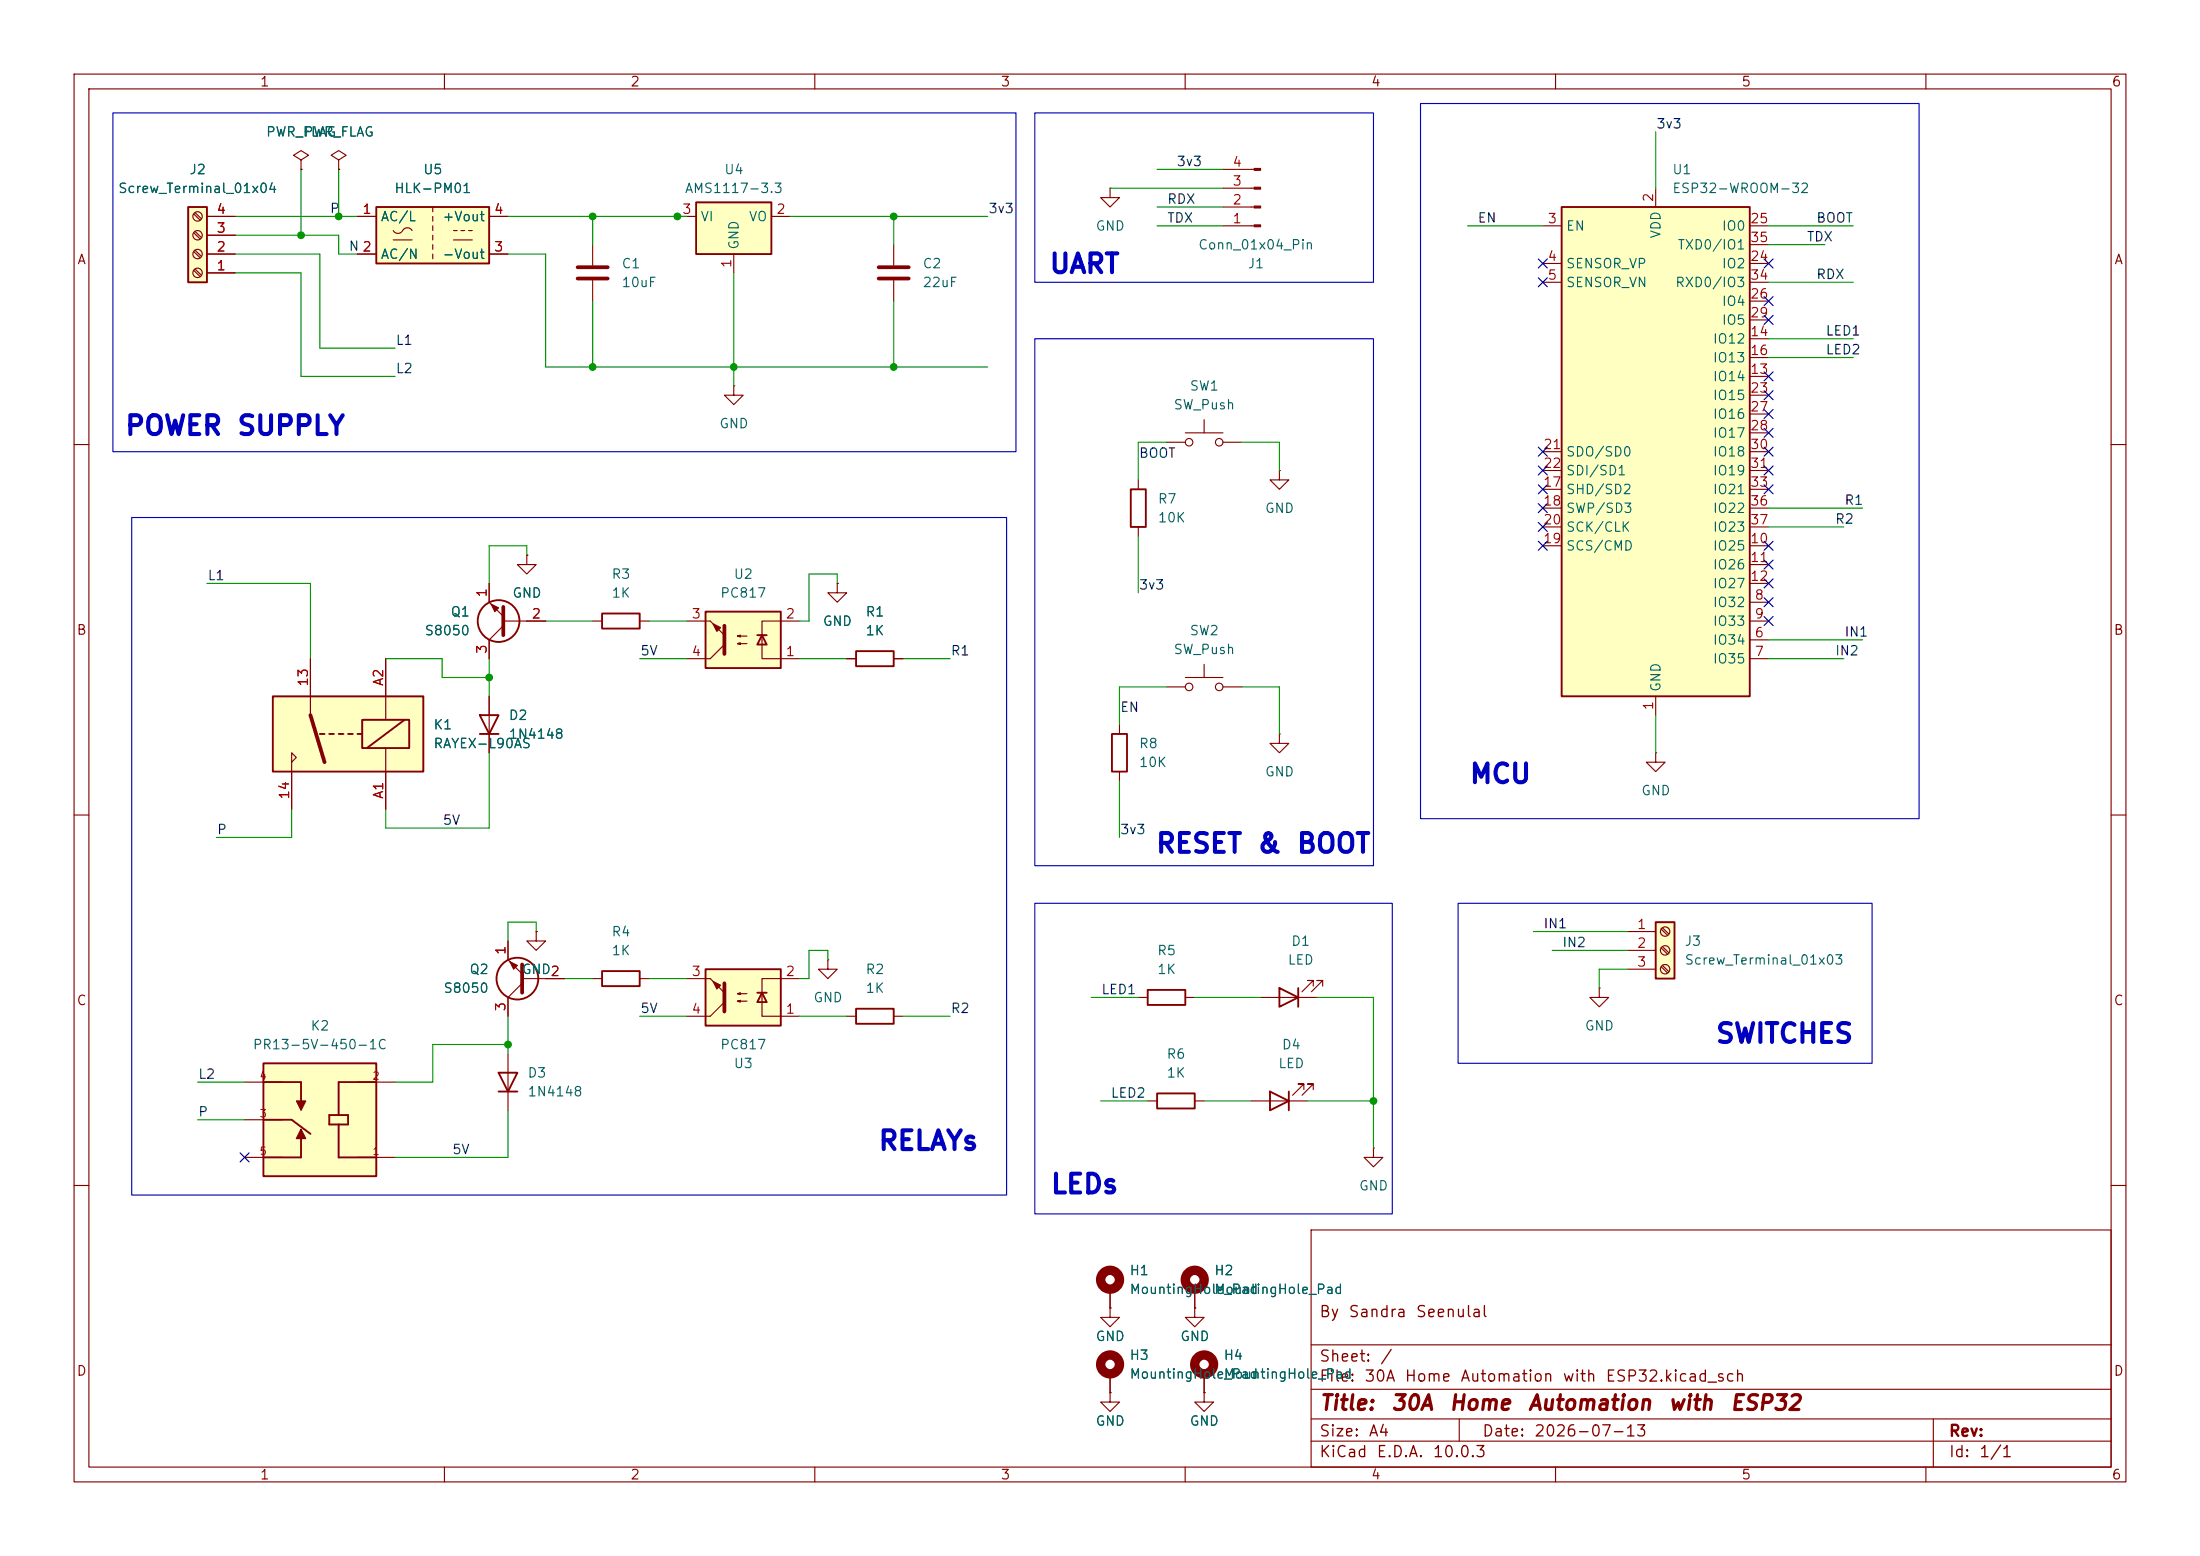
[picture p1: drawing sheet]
<svg xmlns="http://www.w3.org/2000/svg" width="297mm" height="210mm" viewBox="0 0 297 210" stroke-linecap="round" stroke-linejoin="round" font-family="sans-serif">
<g fill="none" stroke="#840000" stroke-width=".15">
<path d="M10 10h277v190h-277zM12 12h273v186h-273zM60 10v2M110 10v2M160 10v2M210 10v2M260 10v2M10 60h2M285 60h2M10 110h2M285 110h2M10 160h2"/>
<path d="M177 166h108v32h-108zM285 160h2M60 198v2M110 198v2M160 198v2M177 194.5h108M177 191.5h108M177 187.5h108M177 181.5h108M197 191.5v3M210 198v2M260 198v2"/>
<path d="M261 191.5v6.5"/>
</g>
<path d="M223.5 124.5h2.6v7.6h-2.6z" fill="#ffffc2"/>
<path d="M223.5 124.5h2.6v7.6h-2.6z" fill="none" stroke="#840000" stroke-width=".25"/>
<g fill="none" stroke="#840000" stroke-width=".15">
<path d="M219.7 125.7h3.8M219.7 128.3h3.8M219.7 130.8h3.8M224.3 125.4l.8 .8M224.3 127.9l.8 .9M224.3 130.5l.8 .8M224.4 125.2l.9 .9M224.4 127.8l.9 .8M224.4 130.3l.9 .8"/>
<circle cx="224.8" cy="125.7" r=".63"/>
<circle cx="224.8" cy="128.3" r=".63"/>
<circle cx="224.8" cy="130.8" r=".63"/>
</g>
<path d="M35.6 143.5h15.2v15.3h-15.2z" fill="#ffffc2"/>
<path d="M35.6 143.5h15.2v15.3h-15.2zM35.6 146.1h5v2.5M35.6 151.1h3.8l2.5 1.9M40.6 153.7v2.5h-5M44.4 150.5h2.6v1.3h-2.6zM45.7 151.8v4.4h5.1M50.8 146.1h-5.1v4.4M67.3 144.8h2.5l-1.2 2.5zM67.3 147.3h2.5" fill="none" stroke="#840000" stroke-width=".25"/>
<g fill="#840000" stroke="#840000" stroke-width=".15">
<path d="M40 148.6h1.3l-.7 1.3z"/>
<path d="M40.6 152.4l.7 1.3h-1.3z"/>
</g>
<path d="M33 156.2h5.1M33 146.1h5.1M33 151.1h5.1M48.3 156.2h5M48.3 146.1h5M68.6 142.2v7.7" fill="none" stroke="#840000" stroke-width=".15"/>
<path d="M95.2 130.8h10.2v7.6h-10.2z" fill="#ffffc2"/>
<path d="M95.2 130.8h10.2v7.6h-10.2zM102.2 134h1.3M102.9 134l.6 1.3h-1.3z" fill="none" stroke="#840000" stroke-width=".25"/>
<path d="M92.7 132.1h3.2M97.8 135.3l-1.9 1.9h-3.2M99.6 135.1l.3 .2v-.3l-.3 .1h1.2M99.6 134.1l.3 .1v-.2l-.3 .1h1.2M107.9 132.1h-5v5.1h5" fill="none" stroke="#840000" stroke-width=".15"/>
<path d="M97.8 132.7v3.8" fill="none" stroke="#840000" stroke-width=".51"/>
<g fill="#840000" stroke="#840000" stroke-width=".15">
<path d="M96.3 132.5l1 .5-.5 .5z"/>
<path d="M95.9 132.1l1.9 1.9z"/>
</g>
<path d="M95.2 82.6h10.2v7.6h-10.2z" fill="#ffffc2"/>
<path d="M95.2 82.6h10.2v7.6h-10.2zM102.2 85.7h1.3M102.9 85.7l.6 1.3h-1.3zM156.2 147.6h5.1v2h-5.1zM171.4 147.3l2.6 1.3-2.6 1.3zM174 147.3v2.6" fill="none" stroke="#840000" stroke-width=".25"/>
<g fill="none" stroke="#840000" stroke-width=".15">
<path d="M149.9 25.4v1.3h1.2l-1.2 1.2-1.3-1.2h1.3M149.9 25.4h.1M165.1 30.5h4.2M165.1 27.9h4.2M165.1 25.4h4.2M165.1 22.9h4.2M92.7 83.8h3.2M97.8 87l-1.9 1.9h-3.2M99.6 86.9l.3 .1v-.3l-.3 .2h1.2M99.6 85.9l.3 .1v-.3l-.3 .2h1.2M107.9 83.8h-5v5.1h5M154.9 148.6h1.3"/>
<path d="M161.3 148.6h1.3M168.9 148.6h7.6M176 147.1v-.8h-.7h.7l-1.5 1.5M177.3 147.1v-.8h-.8h.8l-1.5 1.5M185.4 154.9v1.3h1.3l-1.3 1.3-1.3-1.3h1.3M185.4 154.9h.1"/>
</g>
<path d="M97.8 84.5v3.8" fill="none" stroke="#840000" stroke-width=".51"/>
<g fill="#840000" stroke="#840000" stroke-width=".15">
<path d="M96.3 84.2l1 .5-.5 .5z"/>
<path d="M95.9 83.8l1.9 1.9z"/>
<path d="M169.3 30.4h.9v.2h-.9z"/>
<path d="M169.3 27.8h.9v.3h-.9z"/>
<path d="M169.3 25.3h.9v.2h-.9z"/>
<path d="M169.3 22.7h.9v.3h-.9z"/>
</g>
<path d="M210.8 27.9h25.4v66.1h-25.4z" fill="#ffffc2"/>
<g fill="none" stroke="#840000" stroke-width=".25">
<path d="M210.8 27.9h25.4v66.1h-25.4zM64.8 96.5h2.5l-1.3 2.6zM64.8 99.1h2.5M115.6 136.1h5v2.1h-5zM172.7 133.4l2.6 1.2-2.6 1.3zM175.3 133.4v2.5"/>
<circle cx="67.3" cy="83.8" r="2.82"/>
</g>
<g fill="none" stroke="#840000" stroke-width=".15">
<path d="M208.3 30.5h2.5M208.3 35.6h2.5M208.3 38.1h2.5M223.5 25.4v2.5M236.2 30.5h2.6M236.2 35.6h2.6M236.2 38.1h2.6M236.2 33h2.6M236.2 50.8h2.6M236.2 45.7h2.6M236.2 48.3h2.6M236.2 53.3h2.6"/>
<path d="M236.2 40.6h2.6M236.2 55.9h2.6M236.2 58.4h2.6M236.2 43.2h2.6M66 78.7v2.6l1.9 1.9M113 78.7v1.3h1.3l-1.3 1.3-1.2-1.3h1.2M113 78.7h.1M208.3 73.7h2.5M208.3 66h2.5M208.3 68.6h2.5M208.3 71.1h2.5M208.3 61h2.5"/>
<path d="M208.3 63.5h2.5M236.2 73.7h2.6M236.2 76.2h2.6M236.2 78.7h2.6M236.2 66h2.6M236.2 68.6h2.6M236.2 71.1h2.6M236.2 61h2.6M236.2 63.5h2.6M66 94v7.6M67.9 83.8h5.8M67.9 84.5l-1.9 1.9v2.5"/>
<path d="M223.5 94v2.5M236.2 86.4h2.6M236.2 88.9h2.6M236.2 81.3h2.6M236.2 83.8h2.6M114.3 137.2h1.3M120.6 137.2h1.3M170.2 134.6h7.6M177.3 133.1v-.8h-.8h.8l-1.5 1.6M178.6 133.1v-.8h-.8h.8l-1.6 1.6"/>
</g>
<path d="M67.9 81.9v3.8" fill="none" stroke="#840000" stroke-width=".51"/>
<path d="M66.3 81.5l1 .5-.5 .6z" fill="#840000" stroke="#840000" stroke-width=".15"/>
<path d="M36.8 94h20.3v10.1h-20.3z" fill="#ffffc2"/>
<g fill="none" stroke="#840000" stroke-width=".15">
<path d="M80 33v2.8M80 37.8v2.8M99.1 52.1v1.2h1.2l-1.2 1.3-1.3-1.3h1.3M99.1 52.1h.1M157.5 59.7h2.5M160 58.4h5.1M162.6 56.6v1.8M165.1 59.7h2.5M71.1 74.9v1.3h1.3l-1.3 1.3-1.3-1.3h1.3M71.1 74.9h.1M153.7 64.8v1.2M153.7 71.1v1.3"/>
<path d="M172.7 63.5v1.3h1.3l-1.3 1.2-1.3-1.2h1.3M172.7 63.5h.1M41.9 88.9v7.6M52.1 88.9v8.3M114.3 88.9h1.3M120.6 88.9h1.3M151.1 97.8v1.3M157.5 92.7h2.5M160 91.4h5.1M162.6 89.7v1.7M165.1 92.7h2.5M172.7 99.1v1.2h1.3l-1.3 1.3-1.3-1.3h1.3"/>
<path d="M172.7 99.1h.1M39.4 101.6l.6 .6-.6 .7zM39.4 102.9v6.3M52.1 101v8.2M151.1 104.1v1.3M223.5 101.6v1.3h1.3l-1.3 1.2-1.3-1.2h1.3M223.5 101.6h.1M68.6 127v2.5l1.9 1.9M70.5 132.1h5.7M70.5 132.7l-1.9 1.9v2.6M72.4 125.7v1.3h1.3l-1.3 1.3-1.3-1.3h1.3M72.4 125.7h.1"/>
<path d="M80 132.1h1.3M86.4 132.1h1.2M111.8 129.5v1.3h1.2l-1.2 1.3-1.3-1.3h1.3M111.8 129.5h.1M149.9 176.5v1.3h1.2l-1.2 1.3-1.3-1.3h1.3M149.9 176.5h.1M149.9 174v2.5M161.3 176.5v1.3h1.3l-1.3 1.3-1.3-1.3h1.3M161.3 176.5h.1M161.3 174v2.5M149.9 188v1.2h1.2l-1.2 1.3-1.3-1.3h1.3M149.9 188h.1"/>
<path d="M149.9 185.4v2.6M162.6 188v1.2h1.2l-1.2 1.3-1.3-1.3h1.3M162.6 188h.1M162.6 185.4v2.6"/>
<circle cx="160.5" cy="59.7" r=".51"/>
<circle cx="164.6" cy="59.7" r=".51"/>
<circle cx="160.5" cy="92.7" r=".51"/>
<circle cx="164.6" cy="92.7" r=".51"/>
</g>
<g fill="none" stroke="#840000" stroke-width=".25">
<path d="M152.7 66h2v5.1h-2zM36.8 94h20.3v10.1h-20.3zM43.2 99.1h.6M44.4 99.1h.7M45.7 99.1h.7M47 99.1h.6M48.3 99.1h.6M48.9 97.2h6.3v3.8h-6.3zM54.6 97.2l-5.1 3.8M115.6 87.9h5v2h-5zM150.1 99.1h2v5h-2zM81.3 131.1h5.1v2h-5.1z"/>
<circle cx="69.8" cy="132.1" r="2.82"/>
</g>
<path d="M78 36.1h4M78 37.6h4M41.9 96.5l1.9 6.4M70.5 130.2v3.8" fill="none" stroke="#840000" stroke-width=".51"/>
<path d="M68.8 129.8l1 .5-.5 .5z" fill="#840000" stroke="#840000" stroke-width=".15"/>
<g fill="none" stroke="#840000" stroke-width="1.3">
<circle cx="149.9" cy="172.7" r="1.27"/>
<circle cx="161.3" cy="172.7" r="1.27"/>
<circle cx="149.9" cy="184.1" r="1.27"/>
<circle cx="162.6" cy="184.1" r="1.27"/>
</g>
<path d="M94 27.3h10.1v7h-10.1z" fill="#ffffc2"/>
<path d="M94 27.3h10.1v7h-10.1zM154.9 133.6h5.1v2h-5.1z" fill="none" stroke="#840000" stroke-width=".25"/>
<path d="M40.6 21.6l1.1-.6-1.1-.7-1 .7 1 .6v1.3M40.6 22.9h.1M45.7 21.6l1-.6-1-.7-1 .7 1 .6v1.3M45.7 22.9h.1M91.4 29.2h2.6M99.1 34.3v2.5M104.1 29.2h2.6M120.6 33v2.8M120.6 37.8v2.8M153.7 134.6h1.2M160 134.6h1.3" fill="none" stroke="#840000" stroke-width=".15"/>
<path d="M118.6 36.1h4.1M118.6 37.6h4.1" fill="none" stroke="#840000" stroke-width=".51"/>
<path d="M50.8 27.9h15.2v7.7h-15.2z" fill="#ffffc2"/>
<path d="M50.8 27.9h15.2v7.7h-15.2z" fill="none" stroke="#840000" stroke-width=".25"/>
<g fill="none" stroke="#840000" stroke-width=".15">
<path d="M48.3 29.2h2.5M48.3 34.3h2.5M53.1 31.1a.77 .77 0 0 0 .7 .4 .77 .77 0 0 0 .7-.6 .73 .73 0 0 1 1.1 .2M53.1 32.4h2.5M58.4 27.9v.7M58.4 29.2v.6M58.4 30.5v.6M58.4 31.8v.6M58.4 33v.7M58.4 34.3v.6M61.2 32.4h2.6M61.2 31.1h.5"/>
<path d="M62.2 31.1h.5M63.2 31.1h.6M66 29.2h2.6M66 34.3h2.6"/>
</g>
<path d="M25.4 27.9h2.5v10.2h-2.5z" fill="#ffffc2"/>
<path d="M25.4 27.9h2.5v10.2h-2.5zM81.3 82.8h5.1v2h-5.1z" fill="none" stroke="#840000" stroke-width=".25"/>
<g fill="none" stroke="#840000" stroke-width=".15">
<path d="M26.2 36.5l.8 .8M26.2 34l.8 .8M26.2 31.4l.8 .9M26.2 28.9l.8 .8M26.3 36.3l.9 .9M26.3 33.8l.9 .8M26.3 31.2l.9 .9M26.3 28.7l.9 .8M27.9 36.8h3.8M27.9 34.3h3.8M27.9 31.8h3.8M27.9 29.2h3.8"/>
<path d="M40.6 22.9h.1M45.7 22.9h.1M48.3 34.3h2.5M48.3 29.2h2.5M66 34.3h2.6M66 29.2h2.6M66 78.7v2.6M71.1 74.9h.1M113 78.7h.1M41.9 88.9v5.1M52.1 88.9v5.1M66 86.4v2.5"/>
<path d="M66 94v2.5M66 99.1v2.5M71.1 83.8h2.6M80 83.8h1.3M86.4 83.8h1.2M114.3 88.9h1.3M120.6 88.9h1.3M39.4 104.1v5.1M52.1 104.1v5.1M68.6 127v2.5M68.6 134.6v2.6M72.4 125.7h.1"/>
<path d="M73.7 132.1h2.5M215.9 133.4v1.2h1.3l-1.3 1.3-1.3-1.3h1.3M215.9 133.4h.1M149.9 176.5h.1M149.9 174v2.5M161.3 176.5h.1M161.3 174v2.5M149.9 188h.1M149.9 185.4v2.6M162.6 188h.1M162.6 185.4v2.6"/>
<circle cx="26.7" cy="31.7" r=".63"/>
<circle cx="26.7" cy="29.2" r=".63"/>
<circle cx="26.7" cy="36.8" r=".63"/>
<circle cx="26.7" cy="34.3" r=".63"/>
</g>
<g fill="none" stroke="#009600" stroke-width=".15">
<path d="M223.5 17.8v7.6M31.7 36.8h8.9v14h12.7M31.7 34.3h11.5v12.7h10.1M31.7 29.2h16.6M31.7 31.8h14v2.5h2.6M40.6 22.9v8.9M45.7 22.9v6.3M68.6 34.3h5.1v15.2h59.6M68.6 29.2h24.1M80 29.2v3.8M99.1 36.8v15.3M106.7 29.2h26.6"/>
<path d="M120.6 29.2v3.8M149.9 25.4h15.2M156.2 30.5h8.9M156.2 22.9h8.9M156.2 27.9h8.9M198.1 30.5h10.2M238.8 30.5h11.4M238.8 38.1h11.4M238.8 33h7.6M80 40.6v8.9M120.6 40.6v8.9M157.5 59.7h-3.8v5.1"/>
<path d="M167.6 59.7h5.1v3.8M238.8 45.7h11.4M238.8 48.3h11.4M27.9 78.7h14v10.2M71.1 74.9v-1.2h-5.1v5M113 78.7v-1.2h-3.8v6.3h-1.3M153.7 72.4v7.6M238.8 68.6h12.7M238.8 71.1h10.1M52.1 88.9h7.6v2.5h6.3M66 88.9v5.1M73.7 83.8h6.3"/>
<path d="M86.4 88.9h6.3M87.6 83.8h5.1M107.9 88.9h6.4M121.9 88.9h6.4M157.5 92.7h-6.4v5.1M167.6 92.7h5.1v6.4M223.5 96.5v5.1M238.8 88.9h10.1M238.8 86.4h12.7M39.4 109.2v3.8h-10.2M66 101.6v10.2h-13.9v-2.6M151.1 105.4v7.6"/>
<path d="M68.6 137.2v5M72.4 125.7v-1.2h-3.8v2.5M76.2 132.1h3.8M86.4 137.2h6.3M87.6 132.1h5.1M107.9 137.2h6.4M111.8 129.5v-1.2h-2.6v3.8h-1.3M121.9 137.2h6.4M147.3 134.6h6.4M161.3 134.6h8.9M177.8 134.6h7.6v20.3M207 125.7h12.7"/>
<path d="M209.5 128.3h10.2M219.7 130.8h-3.8v2.6M26.7 146.1h6.3M26.7 151.1h6.3M68.6 141h-10.2v5.1h-5.1M68.6 149.9v6.3h-15.3M148.6 148.6h6.3M162.6 148.6h6.3M176.5 148.6h8.9"/>
</g>
<g fill="none" stroke="#000084" stroke-width=".15">
<path d="M207.7 37.5l1.2 1.2M207.7 35l1.2 1.2M208.9 37.5l-1.2 1.2M208.9 35l-1.2 1.2M238.2 35l1.2 1.2M239.4 35l-1.2 1.2M238.2 40l1.2 1.2M238.2 57.8l1.2 1.2M238.2 42.6l1.2 1.2M238.2 55.3l1.2 1.2M238.2 50.2l1.2 1.2M238.2 52.7l1.2 1.2"/>
<path d="M239.4 40l-1.2 1.2M239.4 57.8l-1.2 1.2M239.4 42.6l-1.2 1.2M239.4 55.3l-1.2 1.2M239.4 50.2l-1.2 1.2M239.4 52.7l-1.2 1.2M207.7 62.9l1.2 1.2M207.7 65.4l1.2 1.2M207.7 70.5l1.2 1.2M207.7 73.1l1.2 1.2M207.7 68l1.2 1.2M207.7 60.4l1.2 1.2"/>
<path d="M208.9 62.9l-1.2 1.2M208.9 65.4l-1.2 1.2M208.9 70.5l-1.2 1.2M208.9 73.1l-1.2 1.2M208.9 68l-1.2 1.2M208.9 60.4l-1.2 1.2M238.2 65.4l1.2 1.2M238.2 60.4l1.2 1.2M238.2 62.9l1.2 1.2M238.2 73.1l1.2 1.2M238.2 75.6l1.2 1.2M238.2 78.1l1.2 1.2"/>
<path d="M239.4 65.4l-1.2 1.2M239.4 60.4l-1.2 1.2M239.4 62.9l-1.2 1.2M239.4 73.1l-1.2 1.2M239.4 75.6l-1.2 1.2M239.4 78.1l-1.2 1.2M238.2 83.2l1.2 1.2M238.2 80.7l1.2 1.2M239.4 83.2l-1.2 1.2M239.4 80.7l-1.2 1.2M32.4 155.6l1.2 1.2M33.6 155.6l-1.2 1.2"/>
</g>
<path d="M15.2 15.2h122v45.8h-122zM139.7 15.2h45.7v22.9h-45.7zM191.8 14h67.3v96.5h-67.3zM139.7 45.7h45.7v71.1h-45.7zM17.8 69.9h118.1v91.4h-118.1zM139.7 121.9h48.3v41.9h-48.3zM196.8 121.9h55.9v21.6h-55.9z" fill="none" stroke="#0000c2" stroke-width=".15"/>
<g fill="#009600" stroke="#009600" stroke-width=".14">
<circle cx="185.4" cy="148.6" r=".46"/>
<circle cx="45.7" cy="29.2" r=".46"/>
<circle cx="40.6" cy="31.8" r=".46"/>
<circle cx="68.6" cy="141" r=".46"/>
<circle cx="66" cy="91.4" r=".46"/>
<circle cx="120.6" cy="29.2" r=".46"/>
<circle cx="120.6" cy="49.5" r=".46"/>
<circle cx="99.1" cy="49.5" r=".46"/>
<circle cx="91.4" cy="29.2" r=".46"/>
<circle cx="80" cy="49.5" r=".46"/>
<circle cx="80" cy="29.2" r=".46"/>
</g>
<g font-size="2.5" fill="#0000c2">
<text x="141.5" y="37.5">UART</text>
<text x="16.7" y="59.4">POWER SUPPLY</text>
<text x="198.3" y="106.3">MCU</text>
<text x="155.9" y="115.7">RESET &amp; BOOT</text>
<text x="231.5" y="141.4">SWITCHES</text>
<text x="118.4" y="155.9">RELAYs</text>
<text x="141.7" y="161.7">LEDs</text>
</g>
<g font-size="2" fill="#840000">
<text x="178" y="190.8">Title:</text>
<text x="187.7" y="190.8">30A</text>
<text x="195.5" y="190.8">Home</text>
<text x="206.1" y="190.8">Automation</text>
<text x="225.1" y="190.8">with</text>
<text x="233.4" y="190.8">ESP32</text>
</g>
<g font-size="1.5" fill="#840000">
<text x="178" y="178.2">By</text>
<text x="181.9" y="178.2">Sandra</text>
<text x="191" y="178.2">Seenulal</text>
<text x="178" y="184.2">Sheet:</text>
<text x="186.2" y="184.2">/</text>
<text x="178" y="186.9">File:</text>
<text x="184.1" y="186.9">30A</text>
<text x="189.5" y="186.9">Home</text>
<text x="197" y="186.9">Automation</text>
<text x="210.8" y="186.9">with</text>
<text x="216.6" y="186.9">ESP32.kicad_sch</text>
<text x="178" y="197.1">KiCad</text>
<text x="178" y="194.3">Size:</text>
<text x="184.7" y="194.3">A4</text>
<text x="185.7" y="197.1">E.D.A.</text>
<text x="193.3" y="197.1">10.0.3</text>
<text x="200" y="194.3">Date:</text>
<text x="207" y="194.3">2026-07-13</text>
<text x="263" y="194.3">Rev:</text>
<text x="263" y="197.1">Id:</text>
<text x="267.1" y="197.1">1/1</text>
</g>
<g font-size="1.3" fill="#840000">
<text x="35" y="12">1</text>
<text x="85" y="12">2</text>
<text x="135" y="12">3</text>
<text x="185" y="12">4</text>
<text x="235" y="12">5</text>
<text x="285" y="12">6</text>
<text x="10.3" y="36">A</text>
<text x="285.3" y="36">A</text>
<text x="10.3" y="86">B</text>
<text x="285.3" y="86">B</text>
<text x="10.3" y="136">C</text>
<text x="285.3" y="136">C</text>
<text x="10.3" y="186">D</text>
<text x="285.3" y="186">D</text>
<text x="35" y="200">1</text>
<text x="85" y="200">2</text>
<text x="135" y="200">3</text>
<text x="185" y="200">4</text>
<text x="235" y="200">5</text>
<text x="285" y="200">6</text>
</g>
<g font-size="1.3" fill="#0f0f0f">
<text x="223.5" y="17.7">3v3</text>
<text x="158.7" y="22.7">3v3</text>
<text x="44.4" y="29.1">P</text>
<text x="133.3" y="29.1">3v3</text>
<text x="157.5" y="27.8">RDX</text>
<text x="47" y="34.2">N 2</text>
<text x="157.5" y="30.4">TDX</text>
<text x="199.4" y="30.4">EN</text>
<text x="243.8" y="32.9">TDX</text>
<text x="245.1" y="30.4">BOOT</text>
<text x="245.1" y="38">RDX</text>
<text x="53.3" y="46.9">L1</text>
<text x="246.4" y="45.6">LED1</text>
<text x="53.3" y="50.7">L2</text>
<text x="246.4" y="48.1">LED2</text>
<text x="153.7" y="62.1">BOOT</text>
<text x="247.6" y="71">R2</text>
<text x="248.9" y="68.5">R1</text>
<text x="27.9" y="78.6">L1</text>
<text x="153.7" y="79.9">3v3</text>
<text x="86.4" y="88.8">5V</text>
<text x="128.3" y="88.8">R1</text>
<text x="247.6" y="88.8">IN2</text>
<text x="248.9" y="86.2">IN1</text>
<text x="151.1" y="96.4">EN</text>
<text x="29.2" y="112.9">P</text>
<text x="59.7" y="111.6">5V</text>
<text x="151.1" y="112.9">3v3</text>
<text x="208.3" y="125.6">IN1</text>
<text x="210.8" y="128.1">IN2</text>
<text x="86.4" y="137">5V</text>
<text x="128.3" y="137">R2</text>
<text x="148.6" y="134.5">LED1</text>
<text x="26.7" y="145.9">L2</text>
<text x="149.9" y="148.5">LED2</text>
<text x="26.7" y="151">P</text>
<text x="61" y="156.1">5V</text>
</g>
<g font-size="1.3" fill="#006464">
<text x="25.5" y="23.8">J2</text>
<text x="35.8" y="18.8">PWR_FLAG</text>
<text x="40.9" y="18.8">PWR_FLAG</text>
<text x="57" y="23.8">U5</text>
<text x="97.7" y="23.8">U4</text>
<text x="225.7" y="23.8">U1</text>
<text x="15.9" y="26.4">Screw_Terminal_01x04</text>
<text x="53.1" y="26.4">HLK-PM01</text>
<text x="92.4" y="26.4">AMS1117-3.3</text>
<text x="225.7" y="26.4">ESP32-WROOM-32</text>
<text x="51.3" y="30.2">AC/L</text>
<text x="51.3" y="35.3">AC/N</text>
<text x="59.6" y="35.3">-Vout</text>
<text x="59.6" y="30.2">+Vout</text>
<text x="94.5" y="30.2">VI</text>
<text x="100" y="33.8" transform="rotate(-90 100 33.8)">GND</text>
<text x="101" y="30.2">VO</text>
<text x="147.8" y="31.5">GND</text>
<text x="161.7" y="34">Conn_01x04_Pin</text>
<text x="211.3" y="31.5">EN</text>
<text x="224.5" y="32.3" transform="rotate(-90 224.5 32.3)">VDD</text>
<text x="226.4" y="34">TXD0/IO1</text>
<text x="232.4" y="31.5">IO0</text>
<text x="83.8" y="36.5">C1</text>
<text x="83.8" y="39.1">10uF</text>
<text x="124.5" y="36.5">C2</text>
<text x="124.5" y="39.1">22uF</text>
<text x="168.4" y="36.5">J1</text>
<text x="211.3" y="36.5">SENSOR_VP</text>
<text x="211.3" y="39.1">SENSOR_VN</text>
<text x="226.1" y="39.1">RXD0/IO3</text>
<text x="232.4" y="36.5">IO2</text>
<text x="232.4" y="41.6">IO4</text>
<text x="231.2" y="46.7">IO12</text>
<text x="232.4" y="44.2">IO5</text>
<text x="160.5" y="53">SW1</text>
<text x="231.2" y="51.8">IO14</text>
<text x="231.2" y="49.2">IO13</text>
<text x="97" y="58.1">GND</text>
<text x="158.3" y="55.6">SW_Push</text>
<text x="231.2" y="54.3">IO15</text>
<text x="231.2" y="56.9">IO16</text>
<text x="231.2" y="59.4">IO17</text>
<text x="211.3" y="61.9">SDO/SD0</text>
<text x="211.3" y="64.5">SDI/SD1</text>
<text x="231.2" y="61.9">IO18</text>
<text x="231.2" y="64.5">IO19</text>
<text x="156.2" y="68.3">R7</text>
<text x="156.2" y="70.8">10K</text>
<text x="170.7" y="69.6">GND</text>
<text x="211.3" y="67">SHD/SD2</text>
<text x="211.3" y="69.6">SWP/SD3</text>
<text x="231.2" y="67">IO21</text>
<text x="231.2" y="69.6">IO22</text>
<text x="211.3" y="74.6">SCS/CMD</text>
<text x="211.3" y="72.1">SCK/CLK</text>
<text x="231.2" y="74.6">IO25</text>
<text x="231.2" y="77.2">IO26</text>
<text x="231.2" y="72.1">IO23</text>
<text x="60.7" y="83.5">Q1</text>
<text x="69.1" y="81">GND</text>
<text x="82.5" y="78.4">R3</text>
<text x="82.5" y="81">1K</text>
<text x="97.1" y="81">PC817</text>
<text x="99" y="78.4">U2</text>
<text x="116.8" y="83.5">R1</text>
<text x="231.2" y="82.3">IO32</text>
<text x="231.2" y="79.7">IO27</text>
<text x="57.2" y="86.1">S8050</text>
<text x="111" y="84.8">GND</text>
<text x="116.8" y="86.1">1K</text>
<text x="158.3" y="88.6">SW_Push</text>
<text x="160.5" y="86.1">SW2</text>
<text x="231.2" y="87.3">IO34</text>
<text x="231.2" y="89.9">IO35</text>
<text x="231.2" y="84.8">IO33</text>
<text x="224.5" y="93.5" transform="rotate(-90 224.5 93.5)">GND</text>
<text x="58.4" y="98.8">K1</text>
<text x="58.4" y="101.3">RAYEX-L90AS</text>
<text x="68.6" y="97.5">D2</text>
<text x="68.6" y="100">1N4148</text>
<text x="153.7" y="101.3">R8</text>
<text x="153.7" y="103.8">10K</text>
<text x="170.7" y="105.1">GND</text>
<text x="221.5" y="107.7">GND</text>
<text x="63.3" y="131.8">Q2</text>
<text x="70.4" y="131.8">GND2</text>
<text x="82.5" y="126.7">R4</text>
<text x="82.5" y="129.2">1K</text>
<text x="116.8" y="131.8">R2</text>
<text x="156.1" y="129.2">R5</text>
<text x="156.1" y="131.8">1K</text>
<text x="173.8" y="130.5">LED</text>
<text x="174.2" y="128">D1</text>
<text x="227.3" y="128">J3</text>
<text x="227.3" y="130.5">Screw_Terminal_01x03</text>
<text x="59.8" y="134.3">S8050</text>
<text x="109.7" y="135.6">GND</text>
<text x="116.8" y="134.3">1K</text>
<text x="34" y="141.9">PR13-5V-450-1C</text>
<text x="41.8" y="139.4">K2</text>
<text x="97.1" y="141.9">PC817</text>
<text x="157.4" y="143.2">R6</text>
<text x="173" y="141.9">D4</text>
<text x="213.9" y="139.4">GND</text>
<text x="71.1" y="145.8">D3</text>
<text x="71.1" y="148.3">1N4148</text>
<text x="99" y="144.5">U3</text>
<text x="157.4" y="145.8">1K</text>
<text x="172.5" y="144.5">LED</text>
<text x="183.4" y="161">GND</text>
<text x="152.4" y="172.4">H1</text>
<text x="163.8" y="172.4">H2</text>
<text x="152.4" y="175">MountingHole_Pad</text>
<text x="163.8" y="175">MountingHole_Pad</text>
<text x="147.8" y="181.3">GND</text>
<text x="152.4" y="183.9">H3</text>
<text x="159.3" y="181.3">GND</text>
<text x="165.1" y="183.9">H4</text>
<text x="152.4" y="186.4">MountingHole_Pad</text>
<text x="165.1" y="186.4">MountingHole_Pad</text>
<text x="147.8" y="192.7">GND</text>
<text x="160.5" y="192.7">GND</text>
</g>
<g font-size="1.3" fill="#a90000">
<text x="166.3" y="22.8">4</text>
<text x="29.1" y="29.2">4</text>
<text x="48.8" y="29.2">1</text>
<text x="66.6" y="29.2">4</text>
<text x="92" y="29.2">3</text>
<text x="104.7" y="29.2">2</text>
<text x="166.3" y="27.9">2</text>
<text x="166.3" y="25.4">3</text>
<text x="223.5" y="27.4" transform="rotate(-90 223.5 27.4)">2</text>
<text x="29.1" y="34.3">2</text>
<text x="29.1" y="31.7">3</text>
<text x="48.8" y="34.3">2</text>
<text x="66.6" y="34.3">3</text>
<text x="166.3" y="30.5">1</text>
<text x="208.8" y="30.5">3</text>
<text x="208.8" y="35.5">4</text>
<text x="236.2" y="35.5">24</text>
<text x="236.2" y="30.5">25</text>
<text x="236.2" y="33">35</text>
<text x="29.1" y="36.8">1</text>
<text x="99" y="36.3" transform="rotate(-90 99 36.3)">1</text>
<text x="208.8" y="38.1">5</text>
<text x="236.2" y="40.6">26</text>
<text x="236.2" y="38.1">34</text>
<text x="236.2" y="45.7">14</text>
<text x="236.2" y="43.2">29</text>
<text x="236.2" y="50.8">13</text>
<text x="236.2" y="48.2">16</text>
<text x="236.2" y="53.3">23</text>
<text x="236.2" y="55.9">27</text>
<text x="236.2" y="58.4">28</text>
<text x="208.2" y="60.9">21</text>
<text x="208.2" y="63.5">22</text>
<text x="236.2" y="60.9">30</text>
<text x="236.2" y="63.5">31</text>
<text x="208.2" y="66">17</text>
<text x="208.2" y="68.6">18</text>
<text x="208.2" y="71.1">20</text>
<text x="236.2" y="66">33</text>
<text x="236.2" y="68.6">36</text>
<text x="236.2" y="71.1">37</text>
<text x="208.2" y="73.6">19</text>
<text x="236.2" y="73.6">10</text>
<text x="236.2" y="76.2">11</text>
<text x="66" y="80.7" transform="rotate(-90 66 80.7)">1</text>
<text x="71.7" y="83.8">2</text>
<text x="93.3" y="83.8">3</text>
<text x="106" y="83.8">2</text>
<text x="236.2" y="78.7">12</text>
<text x="236.8" y="81.3">8</text>
<text x="236.8" y="83.8">9</text>
<text x="66" y="88.3" transform="rotate(-90 66 88.3)">3</text>
<text x="93.3" y="88.9">4</text>
<text x="106" y="88.9">1</text>
<text x="236.8" y="86.3">6</text>
<text x="236.8" y="88.9">7</text>
<text x="41.9" y="92.8" transform="rotate(-90 41.9 92.8)">13</text>
<text x="52" y="92.7" transform="rotate(-90 52 92.7)">A2</text>
<text x="223.5" y="96" transform="rotate(-90 223.5 96)">1</text>
<text x="39.3" y="108" transform="rotate(-90 39.3 108)">14</text>
<text x="52" y="107.9" transform="rotate(-90 52 107.9)">A1</text>
<text x="220.9" y="125.7">1</text>
<text x="68.6" y="129" transform="rotate(-90 68.6 129)">1</text>
<text x="220.9" y="128.2">2</text>
<text x="220.9" y="130.8">3</text>
<text x="68.6" y="136.6" transform="rotate(-90 68.6 136.6)">3</text>
<text x="93.3" y="132.1">3</text>
<text x="93.3" y="137.1">4</text>
<text x="106" y="137.1">1</text>
<text x="106" y="132.1">2</text>
</g>
<g font-size="1" fill="#a90000">
<text x="34.9" y="146">4</text>
<text x="50.2" y="146">2</text>
<text x="34.9" y="151.1">3</text>
<text x="34.9" y="156.1">5</text>
<text x="50.2" y="156.1">1</text>
</g>
</svg>
